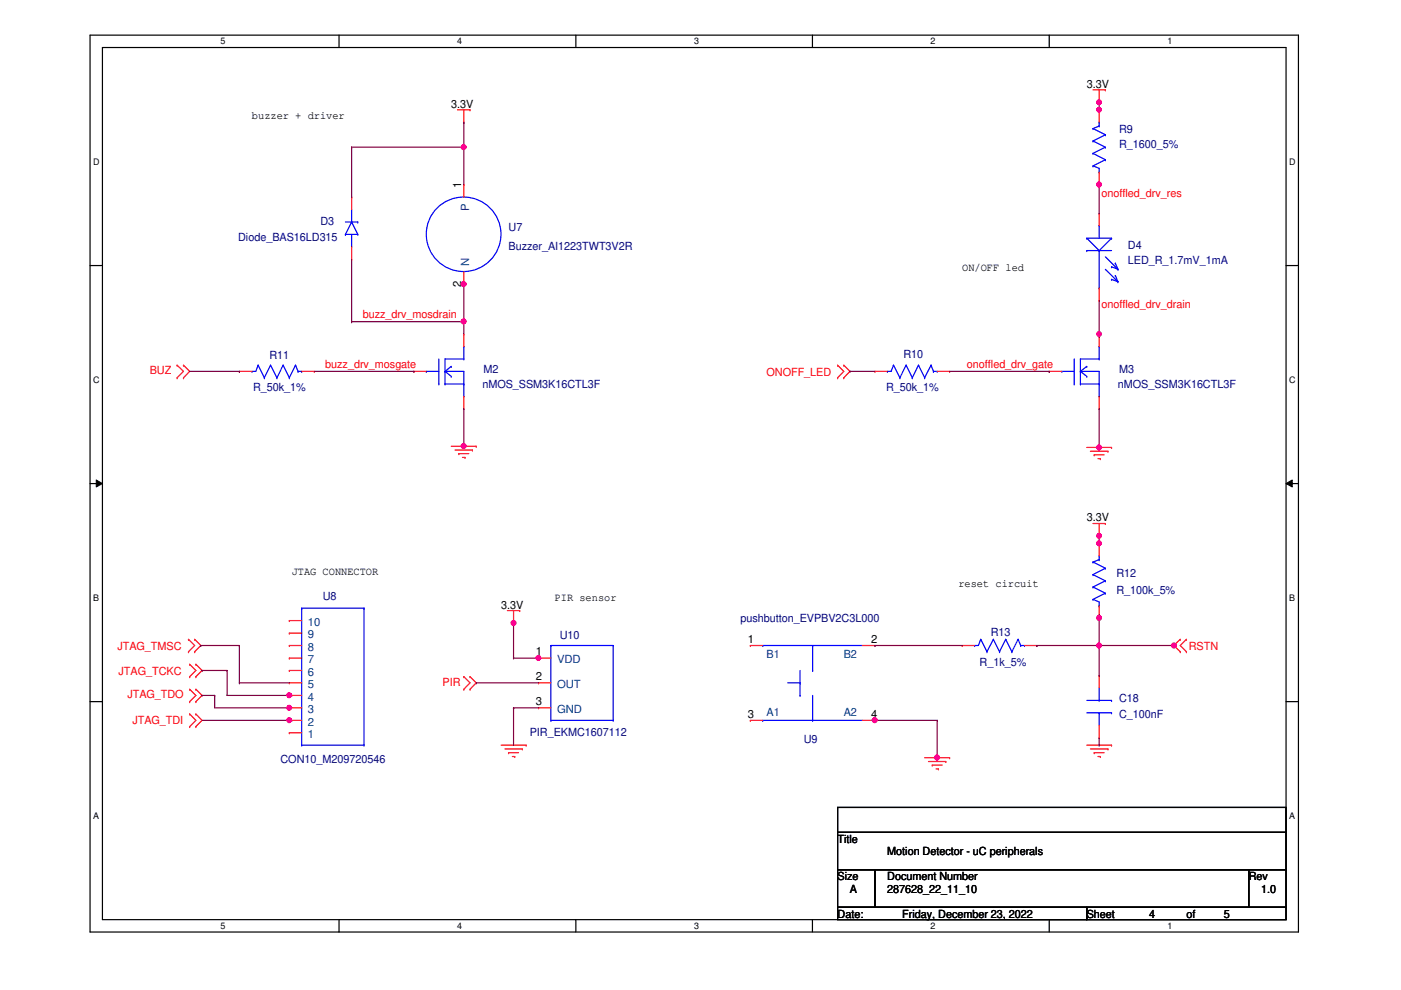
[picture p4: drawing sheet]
<svg xmlns="http://www.w3.org/2000/svg" width="297mm" height="210mm" viewBox="0 0 297 210" stroke-linecap="round" stroke-linejoin="round" font-family="sans-serif">
<path d="M19.1 7.5h256.2v190.1h-256.2zM21.7 10.1h251v184.9h-251z" fill="none" stroke="#000" stroke-width=".25"/>
<g fill="#fff">
<path d="M46.8 7.7h1v2.1h-1z"/>
<path d="M46.8 195.2h1v2.2h-1z"/>
</g>
<path d="M71.9 7.5v2.6M71.9 195v2.6" fill="none" stroke="#000" stroke-width=".25"/>
<g fill="#fff">
<path d="M96.9 7.7h1.1v2.1h-1.1z"/>
<path d="M96.9 195.2h1.1v2.2h-1.1z"/>
</g>
<path d="M122.1 7.5v2.6M122.1 195v2.6" fill="none" stroke="#000" stroke-width=".25"/>
<g fill="#fff">
<path d="M147.2 7.7h1v2.1h-1z"/>
<path d="M147.2 195.2h1v2.2h-1z"/>
</g>
<path d="M172.3 7.5v2.6M172.3 195v2.6" fill="none" stroke="#000" stroke-width=".25"/>
<g fill="#fff">
<path d="M197.3 7.7h1v2.1h-1z"/>
<path d="M197.3 195.2h1v2.2h-1z"/>
</g>
<path d="M222.5 7.5v2.6M222.5 195v2.6" fill="none" stroke="#000" stroke-width=".25"/>
<g fill="#fff">
<path d="M247.5 7.7h1v2.1h-1z"/>
<path d="M247.5 195.2h1v2.2h-1z"/>
<path d="M19.8 33.2h1.3v2.1h-1.3z"/>
<path d="M273.3 33.2h1.4v2.1h-1.4z"/>
<path d="M19.8 79.4h1.3v2.1h-1.3z"/>
<path d="M273.3 79.4h1.4v2.1h-1.4z"/>
</g>
<path d="M19.1 56.3h2.6M272.7 56.3h2.6" fill="none" stroke="#000" stroke-width=".25"/>
<g fill="#fff">
<path d="M19.8 125.6h1.2v2.2h-1.2z"/>
<path d="M273.3 125.6h1.3v2.2h-1.3z"/>
</g>
<path d="M19.1 102.5h2.6M272.7 102.5h2.6" fill="none" stroke="#000" stroke-width=".25"/>
<path d="M20.4 101.8l1.3 .7-1.3 .8zM272.7 102.5l1.3-.7v1.5z" fill="#000"/>
<path d="M20.4 101.8l1.3 .7-1.3 .8zM272.7 102.5l1.3-.7v1.5z" fill="none" stroke="#000" stroke-width=".21"/>
<g fill="#fff">
<path d="M19.8 171.9h1.2v2.1h-1.2z"/>
<path d="M273.3 171.9h1.3v2.1h-1.3z"/>
</g>
<path d="M19.1 148.8h2.6M272.7 148.8h2.6M177.6 171.2h95.1v5.3h-95.1zM177.6 176.5h95.1v7.9h-95.1zM177.6 184.4h7.9v8h-7.9zM177.6 192.4h52.8v2.6h-52.8zM185.5 184.4h79.3v8h-79.3zM230.4 192.4h42.3v2.6h-42.3zM264.8 184.4h7.9v8h-7.9z" fill="none" stroke="#000" stroke-width=".25"/>
<g fill="none" stroke="#f00" stroke-width=".25">
<path d="M231.7 19h2.7M233 19v2.7M234.4 19h.1M97 23.3h2.7M98.3 25.9h.1M98.3 39.1h.1M98.3 23.3v2.6M98.3 39.1v2.7M99.7 23.3h.1M233 21.7h.1M233 39.1h.1M233 23.3h.1"/>
<path d="M233 23.3v2.6M233 36.5v2.6M74.5 55h.1M74.5 41.8h.1M74.5 41.8v2.6M74.5 52.3v2.7M98.3 57.6v2.7M233 45.2h.1M233 45.2v2.6M37.5 77.4h.1M37.5 77.4l1.4 1.3-1.4 1.4M38.9 77.4h.1"/>
<path d="M38.9 77.4l1.3 1.3-1.3 1.4M50.8 78.7h.1M50.8 78.7h2.6M64 78.7h2.6M66.6 78.7h.1M87.8 78.7h.1M87.8 78.7h2.6M98.3 60.3h.1M98.3 70.8h.1M98.3 70.8v2.7M177.6 77.4h.1M177.6 77.4l1.3 1.3-1.3 1.4"/>
<path d="M178.9 77.4h.1M178.9 77.4l1.3 1.3-1.3 1.4M185.5 78.7h.1M185.5 78.7h2.6M198.7 78.7h2.6M201.3 78.7h.1M222.5 78.7h.1M222.5 78.7h2.6M233 70.8h.1M233 63.7h.1M233 61v2.7M233 70.8v2.7"/>
<path d="M37.5 80.1h.1M38.9 80.1h.1M95.7 94.6h5.3M96.5 95.4h3.7M97.3 96.2h.1M97.3 96.2h2.1M98 97h.6M98.3 86.7h.1M98.3 84v2.7M98.6 97h.1M100.2 95.4h.1M101 94.6h.1"/>
<path d="M177.6 80.1h.1M178.9 80.1h.1M230.4 94.9h5.3M231.2 95.7h3.7M232 96.4h.1M232 96.4h2.1M232.8 97.2h.5M233 86.7h.1M233 84v2.7M233.3 97.2h.1M234.9 95.7h.1M235.7 94.9h.1"/>
<path d="M231.7 111h2.7M233 113.6h.1M233 115.2h.1M233 111v2.6M233 115.2v2.7M234.4 111h.1M40 135.6h.1M40 138.2h.1M40 135.6l1.3 1.3-1.3 1.3M41.3 138.2h.1M41.3 135.6h.1M41.3 135.6l1.3 1.3-1.3 1.3"/>
<path d="M61.3 139.5h.1M61.3 136.9h.1M61.3 134.2h.1M61.3 131.6h.1M61.3 136.9h2.7M61.3 139.5h2.7M61.3 134.2h2.7M61.3 131.6h2.7M107.6 129.5h2.6M108.9 132.1h.1M108.9 129.5v2.6M110.2 129.5h.1"/>
<path d="M114.2 139.5h.1M114.2 139.5h2.6M159.1 136.9h.1M159.1 136.9h2.6M182.8 136.9h2.7M185.5 136.9h.1M204 136.9h.1M204 136.9h2.6M217.2 136.9h2.6M219.8 136.9h.1M233 131.1h.1M233 128.4v2.7"/>
<path d="M250.2 135.6h.1M250.2 138.2h.1M250.2 135.6l-1.3 1.3 1.3 1.3M251.5 138.2h.1M251.5 135.6h.1M251.5 135.6l-1.3 1.3 1.3 1.3M40.2 140.8h.1M40.2 143.5h.1M40.2 146.1h.1M40.2 148.8h.1M40.2 151.4h.1M40.2 154.1h.1"/>
<path d="M40.2 140.8l1.3 1.4-1.3 1.3M40.2 146.1l1.3 1.3-1.3 1.4M40.2 151.4l1.3 1.3-1.3 1.4M41.5 143.5h.1M41.5 140.8h.1M41.5 148.8h.1M41.5 146.1h.1M41.5 154.1h.1M41.5 151.4h.1M41.5 140.8l1.3 1.4-1.3 1.3M41.5 146.1l1.3 1.3-1.3 1.4M41.5 151.4l1.3 1.3-1.3 1.4"/>
<path d="M61.3 155.4h.1M61.3 152.7h.1M61.3 150.1h.1M61.3 147.4h.1M61.3 144.8h.1M61.3 142.2h.1M61.3 152.7h2.7M61.3 144.8h2.7M61.3 150.1h2.7M61.3 155.4h2.7M61.3 147.4h2.7M61.3 142.2h2.7"/>
<path d="M98.3 143.5h.1M98.3 146.1h.1M98.3 143.5l1.4 1.3-1.4 1.3M99.7 146.1h.1M99.7 143.5h.1M99.7 143.5l1.3 1.3-1.3 1.3M106.3 158h5.2M107.1 158.8h3.6M107.8 159.6h.1M107.8 159.6h2.1M110.7 158.8h.1M111.5 158h.1"/>
<path d="M114.2 144.8h.1M114.2 150.1h.1M114.2 144.8h2.6M114.2 150.1h2.6M159.1 152.7h.1M159.1 152.7h2.6M182.8 152.7h2.7M185.5 152.7h.1M230.4 158h5.3M231.2 158.8h3.7M232 159.6h.1M232 159.6h2.1"/>
<path d="M233 156.4h.1M233 143.2h.1M233 143.2v2.6M233 153.8v2.6M234.9 158.8h.1M235.7 158h.1M108.6 160.4h.5M109.1 160.4h.1M196 160.7h5.3M196.9 161.5h3.6M197.7 162.2h.1M197.7 162.2h2.1"/>
<path d="M198.5 163h.5M199 163h.1M200.5 161.5h.1M201.3 160.7h.1M232.8 160.4h.5M233.3 160.4h.1"/>
</g>
<g fill="none" stroke="#00f" stroke-width=".25">
<path d="M231.7 35.2h.1M231.7 32.5h.1M231.7 29.9h.1M231.7 27.3h.1M231.7 35.2l1.3 .5v.8M231.7 32.5l2.7 1.4M231.7 29.9l2.7 1.3M231.7 27.3l2.7 1.3M233 26.7h.1M233 25.9h.1M233 36.5h.1M233 25.9v.8"/>
<path d="M233 26.7l-1.3 .6M234.4 33.9h.1M234.4 31.2h.1M234.4 28.6h.1M234.4 33.9l-2.7 1.3M234.4 31.2l-2.7 1.3M234.4 28.6l-2.7 1.3M73.2 49.7h.1M73.2 49.7h2.7M73.2 47.1h2.7M74.5 47.1h.1M74.5 52.3h.1"/>
<path d="M74.5 47.1l-1.3 2.6M74.5 47.1l1.4 2.6M74.5 44.4v2.7M74.5 49.7v2.6M75.9 49.7h.1M75.9 47.1h.1M230.4 50.5h.1M230.4 53.1h.1M230.4 50.5h5.3M230.4 50.5l2.6 2.6M230.4 53.1h5.3M233 53.1h.1"/>
<path d="M233 47.8h.1M233 47.8v2.7M233 53.1v7.9M234.4 54.4l2.6 2.7M234.4 57.1l2.6 2.6M235.7 50.5h.1M235.7 56.6h.1M235.7 59.2h.1M235.7 50.5l-2.7 2.6M235.7 56.6l1.3 .5M235.7 59.2l1.3 .5M236.5 55.8h.1"/>
<path d="M236.5 58.4h.1M236.5 55.8l.5 1.3M236.5 58.4l.5 1.3M237 57.1h.1M237 59.7h.1M53.4 78.7h.1M54.7 77.4h.1M54.7 77.4l-.5 1.3h-.8M54.7 77.4l1.3 2.7M57.4 77.4h.1M57.4 77.4l-1.4 2.7M57.4 77.4l1.3 2.7"/>
<path d="M60 77.4h.1M60 77.4l-1.3 2.7M60 77.4l1.3 2.7M62.7 77.4h.1M62.7 77.4l-1.4 2.7M62.7 77.4l.5 1.3M63.2 78.7h.1M63.2 78.7h.8M64 78.7h.1M90.4 78.7h.1M90.4 78.7h2.6M93 76.1v5.3"/>
<path d="M94.4 78.7h.1M94.4 78.7h3.9v5.3M94.4 78.7l1.3 1.1M95.7 77.7h.1M95.7 79.8h.1M95.7 77.7l-1.3 1M98.3 76.1h.1M98.3 73.5h.1M98.3 76.1h-3.9v5.3M98.3 73.5v2.6M188.1 78.7h.1M189.4 77.4h.1"/>
<path d="M189.4 77.4l-.5 1.3h-.8M189.4 77.4l1.4 2.7M192.1 77.4h.1M192.1 77.4l-1.3 2.7M192.1 77.4l1.3 2.7M194.7 77.4h.1M194.7 77.4l-1.3 2.7M194.7 77.4l1.3 2.7M197.4 77.4h.1M197.4 77.4l-1.4 2.7M197.4 77.4l.5 1.3M197.9 78.7h.1"/>
<path d="M197.9 78.7h.8M198.7 78.7h.1M225.1 78.7h.1M225.1 78.7h2.7M227.8 76.1v5.3M229.1 78.7h.1M229.1 78.7h3.9v5.3M229.1 78.7l1.3 1.1M230.4 77.7h.1M230.4 79.8h.1M230.4 77.7l-1.3 1M233 76.1h.1"/>
<path d="M233 73.5h.1M233 61h.1M233 76.1h-3.9v5.3M233 73.5v2.6M56 80.1h.1M58.7 80.1h.1M61.3 80.1h.1M93 81.4h.1M94.4 81.4h.1M94.4 81.4h3.9M98.3 81.4h.1M98.3 84h.1"/>
<path d="M190.8 80.1h.1M193.4 80.1h.1M196 80.1h.1M227.8 81.4h.1M229.1 81.4h.1M229.1 81.4h3.9M233 81.4h.1M233 84h.1M231.7 119.2h.1M231.7 119.2l2.7 1.3M233 118.7h.1M233 117.9h.1"/>
<path d="M233 118.7l-1.3 .5M233 117.9v.8M64 128.9h.1M64 128.9h13.2M64 128.9v29.1M77.2 128.9h.1M77.2 128.9v29.1M116.8 136.9h.1M116.8 136.9h13.2M116.8 136.9v15.8M130 136.9h.1M130 136.9v15.8"/>
<path d="M161.7 136.9h.1M161.7 136.9h21.1M172.3 136.9v5.3M206.6 136.9h.1M207.9 135.6h.1M207.9 135.6l-.5 1.3h-.8M207.9 135.6l1.4 2.6M209.3 138.2h.1M210.6 135.6h.1M210.6 135.6l-1.3 2.6M210.6 135.6l1.3 2.6M211.9 138.2h.1"/>
<path d="M213.2 135.6h.1M213.2 135.6l-1.3 2.6M213.2 135.6l1.3 2.6M214.5 138.2h.1M215.9 135.6h.1M215.9 135.6l-1.4 2.6M215.9 135.6l.5 1.3M216.4 136.9h.1M216.4 136.9h.8M217.2 136.9h.1M231.7 127.1h.1M231.7 124.5h.1"/>
<path d="M231.7 121.8h.1M231.7 127.1l1.3 .5v.8M231.7 124.5l2.7 1.3M231.7 121.8l2.7 1.3M233 128.4h.1M234.4 125.8h.1M234.4 123.1h.1M234.4 120.5h.1M234.4 125.8l-2.7 1.3M234.4 123.1l-2.7 1.4M234.4 120.5l-2.7 1.3M64 158h.1"/>
<path d="M64 158h13.2M77.2 158h.1M116.8 152.7h.1M116.8 152.7h13.2M130 152.7h.1M161.7 152.7h.1M161.7 152.7h21.1M167 144.8h2.6M169.6 147.4h.1M169.6 144.8h.1M169.6 142.2v5.2M172.3 142.2h.1"/>
<path d="M172.3 152.7h.1M172.3 147.4v5.3M230.4 151.1h5.3M230.4 148.5h5.3M233 151.1h.1M233 148.5h.1M233 145.8v2.7M233 151.1v2.7M235.7 151.1h.1M235.7 148.5h.1"/>
<circle cx="98.3" cy="49.7" r="7.9"/>
</g>
<path d="M108.9 131.9h.1M108.9 131.9v.2" fill="none" stroke="#800040" stroke-width=".25"/>
<circle cx="108.9" cy="132.1" r=".51" fill="#f0f"/>
<circle cx="108.9" cy="132.1" r=".51" fill="none" stroke="#f0f" stroke-width=".25"/>
<g fill="none" stroke="#800040" stroke-width=".25">
<path d="M98.3 60h.1M98.3 60v.3M66.6 78.7h21.2M87.8 78.7h.1M98.3 86.7h.1M98.3 94.6h.1M98.3 86.7v8.2M108.9 139.5h.1M108.9 132.1h.1M108.9 139.5h5.3M108.9 132.1v7.4M101 144.8h.1"/>
<path d="M101 144.8h13.2M108.9 150.1h.1M108.9 150.1v7.9M108.9 150.1h5.3"/>
</g>
<circle cx="98.3" cy="94.6" r=".51" fill="#f0f"/>
<circle cx="98.3" cy="94.6" r=".51" fill="none" stroke="#f0f" stroke-width=".25"/>
<path d="M74.5 31.2h.1M74.5 31.2v10.6M74.5 31.2h23.8M98.3 25.9h.1M98.3 31.2h.1M98.3 25.9v13.2M74.5 41.8h.1" fill="none" stroke="#800040" stroke-width=".25"/>
<circle cx="98.3" cy="31.2" r=".51" fill="#f0f"/>
<circle cx="98.3" cy="31.2" r=".51" fill="none" stroke="#f0f" stroke-width=".25"/>
<path d="M74.5 68.2h.1M74.5 68.2h23.8" fill="none" stroke="#800040" stroke-width=".25"/>
<circle cx="98.3" cy="68.2" r=".51" fill="#f0f"/>
<circle cx="98.3" cy="68.2" r=".51" fill="none" stroke="#f0f" stroke-width=".25"/>
<path d="M40.2 78.7h10.6M50.8 78.7h.1M98.3 68.2h.1M98.3 68.2v2.6M42.8 142.2h.1M42.8 147.4h.1M42.8 142.2h5.3M42.8 147.4h2.7M42.8 152.7h18.5M61.3 152.7h.1" fill="none" stroke="#800040" stroke-width=".25"/>
<circle cx="61.3" cy="152.7" r=".5" fill="#f0f"/>
<circle cx="61.3" cy="152.7" r=".5" fill="none" stroke="#f0f" stroke-width=".25"/>
<path d="M180.2 78.7h.1M180.2 78.7h5.3M201.3 78.7h21.2M222.5 78.7h.1M233 86.7h.1M233 94.9h.1M233 86.7v8.4" fill="none" stroke="#800040" stroke-width=".25"/>
<circle cx="233" cy="94.9" r=".5" fill="#f0f"/>
<circle cx="233" cy="94.9" r=".5" fill="none" stroke="#f0f" stroke-width=".25"/>
<path d="M233 39.1h.1M233 38.6v.5M233 70.8h.1M233 63.7v7.1" fill="none" stroke="#800040" stroke-width=".25"/>
<circle cx="233" cy="39.1" r=".5" fill="#f0f"/>
<circle cx="233" cy="39.1" r=".5" fill="none" stroke="#f0f" stroke-width=".25"/>
<path d="M233 21.4h.1M233 23.3h.1M233 21.4v1.9" fill="none" stroke="#800040" stroke-width=".25"/>
<circle cx="233" cy="21.7" r=".5" fill="#f0f"/>
<circle cx="233" cy="21.7" r=".5" fill="none" stroke="#f0f" stroke-width=".25"/>
<circle cx="233" cy="23.3" r=".49" fill="#f0f"/>
<circle cx="233" cy="23.3" r=".49" fill="none" stroke="#f0f" stroke-width=".25"/>
<path d="M233 113.6h.1M233 113.1v.5" fill="none" stroke="#800040" stroke-width=".25"/>
<circle cx="233" cy="113.6" r=".5" fill="#f0f"/>
<circle cx="233" cy="113.6" r=".5" fill="none" stroke="#f0f" stroke-width=".25"/>
<path d="M98.3 60.3h.1M98.3 60.3v7.9M219.8 136.9h.1M219.8 136.9h13.2M248.9 136.9h.1M248.9 136.9h.3" fill="none" stroke="#800040" stroke-width=".25"/>
<circle cx="98.3" cy="60.2" r=".51" fill="#f0f"/>
<circle cx="98.3" cy="60.2" r=".51" fill="none" stroke="#f0f" stroke-width=".25"/>
<path d="M114.2 139.5h.1M114.2 139.5h.2" fill="none" stroke="#800040" stroke-width=".25"/>
<circle cx="114.1" cy="139.5" r=".5" fill="#f0f"/>
<circle cx="114.1" cy="139.5" r=".5" fill="none" stroke="#f0f" stroke-width=".25"/>
<path d="M185.5 136.9h.1M185.5 136.9h18.5M233 131.1h.1M233 130.3v.8M233 136.9h15.9M248.9 136.9h.1" fill="none" stroke="#800040" stroke-width=".25"/>
<circle cx="233" cy="136.9" r=".5" fill="#f0f"/>
<circle cx="233" cy="136.9" r=".5" fill="none" stroke="#f0f" stroke-width=".25"/>
<circle cx="248.9" cy="136.9" r=".51" fill="#f0f"/>
<circle cx="248.9" cy="136.9" r=".51" fill="none" stroke="#f0f" stroke-width=".25"/>
<path d="M233 115.2h.1M233 115.2v.5" fill="none" stroke="#800040" stroke-width=".25"/>
<circle cx="233" cy="115.2" r=".5" fill="#f0f"/>
<circle cx="233" cy="115.2" r=".5" fill="none" stroke="#f0f" stroke-width=".25"/>
<path d="M233 131.1h.1M233 131.1v5.8" fill="none" stroke="#800040" stroke-width=".25"/>
<circle cx="233" cy="131" r=".5" fill="#f0f"/>
<circle cx="233" cy="131" r=".5" fill="none" stroke="#f0f" stroke-width=".25"/>
<path d="M45.5 150.1h15.8M61.3 150.1h.1" fill="none" stroke="#800040" stroke-width=".25"/>
<circle cx="61.3" cy="150.1" r=".5" fill="#f0f"/>
<circle cx="61.3" cy="150.1" r=".5" fill="none" stroke="#f0f" stroke-width=".25"/>
<path d="M48.1 147.4h13.2M61.3 147.4h.1" fill="none" stroke="#800040" stroke-width=".25"/>
<circle cx="61.3" cy="147.4" r=".5" fill="#f0f"/>
<circle cx="61.3" cy="147.4" r=".5" fill="none" stroke="#f0f" stroke-width=".25"/>
<path d="M233 23.5h.1M233 23.3v.2M233 39.1v6.1M74.5 55v13.2M233 45.2h.1M74.5 68.2h.1M233 71.4h.1M233 70.8v.6M233 136.9v6.3M233 143.2h.1" fill="none" stroke="#800040" stroke-width=".25"/>
<circle cx="233" cy="70.8" r=".5" fill="#f0f"/>
<circle cx="233" cy="70.8" r=".5" fill="none" stroke="#f0f" stroke-width=".25"/>
<path d="M198.7 152.7v8.2M233 158h.1M233 156.4v1.6M198.7 160.7h.1M198.7 160.9h.1" fill="none" stroke="#800040" stroke-width=".25"/>
<circle cx="198.7" cy="160.6" r=".51" fill="#f0f"/>
<circle cx="198.7" cy="160.6" r=".51" fill="none" stroke="#f0f" stroke-width=".25"/>
<path d="M184.7 152.7h14M185.5 152.7h.1M198.7 152.7h.1" fill="none" stroke="#800040" stroke-width=".25"/>
<circle cx="185.5" cy="152.7" r=".51" fill="#f0f"/>
<circle cx="185.5" cy="152.7" r=".51" fill="none" stroke="#f0f" stroke-width=".25"/>
<g fill="none" stroke="#800040" stroke-width=".25">
<path d="M233 115.2h.1M233 113.6v1.6M42.6 136.9h.1M42.6 136.9h8.2M50.8 136.9h.1M50.8 136.9v7.9M45.5 147.4h.1M45.5 147.4v2.7M48.1 142.2h.1M48.1 142.2v5.2M50.8 144.8h.1M50.8 144.8h10.5"/>
<path d="M61.3 150.1h.1M61.3 150.1h.3M61.3 152.7h.5M61.3 147.4h.5M61.8 152.7h.1M61.8 147.4h.1"/>
</g>
<circle cx="108.9" cy="132.1" r=".51" fill="#f0f"/>
<circle cx="108.9" cy="132.1" r=".51" fill="none" stroke="#f0f" stroke-width=".25"/>
<circle cx="98.3" cy="94.6" r=".51" fill="#f0f"/>
<circle cx="98.3" cy="94.6" r=".51" fill="none" stroke="#f0f" stroke-width=".25"/>
<circle cx="98.3" cy="31.2" r=".51" fill="#f0f"/>
<circle cx="98.3" cy="31.2" r=".51" fill="none" stroke="#f0f" stroke-width=".25"/>
<circle cx="98.3" cy="68.2" r=".51" fill="#f0f"/>
<circle cx="98.3" cy="68.2" r=".51" fill="none" stroke="#f0f" stroke-width=".25"/>
<circle cx="61.3" cy="152.7" r=".5" fill="#f0f"/>
<circle cx="61.3" cy="152.7" r=".5" fill="none" stroke="#f0f" stroke-width=".25"/>
<circle cx="233" cy="94.9" r=".5" fill="#f0f"/>
<circle cx="233" cy="94.9" r=".5" fill="none" stroke="#f0f" stroke-width=".25"/>
<circle cx="233" cy="39.1" r=".5" fill="#f0f"/>
<circle cx="233" cy="39.1" r=".5" fill="none" stroke="#f0f" stroke-width=".25"/>
<circle cx="233" cy="21.7" r=".5" fill="#f0f"/>
<circle cx="233" cy="21.7" r=".5" fill="none" stroke="#f0f" stroke-width=".25"/>
<circle cx="233" cy="23.3" r=".49" fill="#f0f"/>
<circle cx="233" cy="23.3" r=".49" fill="none" stroke="#f0f" stroke-width=".25"/>
<circle cx="233" cy="113.6" r=".5" fill="#f0f"/>
<circle cx="233" cy="113.6" r=".5" fill="none" stroke="#f0f" stroke-width=".25"/>
<circle cx="98.3" cy="60.2" r=".51" fill="#f0f"/>
<circle cx="98.3" cy="60.2" r=".51" fill="none" stroke="#f0f" stroke-width=".25"/>
<circle cx="114.1" cy="139.5" r=".5" fill="#f0f"/>
<circle cx="114.1" cy="139.5" r=".5" fill="none" stroke="#f0f" stroke-width=".25"/>
<circle cx="233" cy="136.9" r=".5" fill="#f0f"/>
<circle cx="233" cy="136.9" r=".5" fill="none" stroke="#f0f" stroke-width=".25"/>
<circle cx="248.9" cy="136.9" r=".51" fill="#f0f"/>
<circle cx="248.9" cy="136.9" r=".51" fill="none" stroke="#f0f" stroke-width=".25"/>
<circle cx="233" cy="115.2" r=".5" fill="#f0f"/>
<circle cx="233" cy="115.2" r=".5" fill="none" stroke="#f0f" stroke-width=".25"/>
<circle cx="233" cy="131" r=".5" fill="#f0f"/>
<circle cx="233" cy="131" r=".5" fill="none" stroke="#f0f" stroke-width=".25"/>
<circle cx="61.3" cy="150.1" r=".5" fill="#f0f"/>
<circle cx="61.3" cy="150.1" r=".5" fill="none" stroke="#f0f" stroke-width=".25"/>
<circle cx="61.3" cy="147.4" r=".5" fill="#f0f"/>
<circle cx="61.3" cy="147.4" r=".5" fill="none" stroke="#f0f" stroke-width=".25"/>
<circle cx="233" cy="70.8" r=".5" fill="#f0f"/>
<circle cx="233" cy="70.8" r=".5" fill="none" stroke="#f0f" stroke-width=".25"/>
<circle cx="198.7" cy="160.6" r=".51" fill="#f0f"/>
<circle cx="198.7" cy="160.6" r=".51" fill="none" stroke="#f0f" stroke-width=".25"/>
<circle cx="185.5" cy="152.7" r=".51" fill="#f0f"/>
<circle cx="185.5" cy="152.7" r=".51" fill="none" stroke="#f0f" stroke-width=".25"/>
<g font-size="2.4">
<text x="95.7" y="22.9">3.3V</text>
<text x="230.4" y="18.6">3.3V</text>
<text x="53.4" y="25.2">buzzer + driver</text>
<text x="97.8" y="39.9" transform="rotate(-90 97.8 39.9)">1</text>
<text x="204" y="57.4">ON/OFF led</text>
<text x="97.8" y="60.8" transform="rotate(-90 97.8 60.8)">2</text>
<text x="230.4" y="110.5">3.3V</text>
<text x="61.8" y="121.9">JTAG CONNECTOR</text>
<text x="203.2" y="124.5">reset circuit</text>
<text x="106.3" y="129">3.3V</text>
<text x="117.6" y="127.4">PIR sensor</text>
<text x="158.5" y="136.3">1</text>
<text x="184.7" y="136.3">2</text>
<text x="113.6" y="139">1</text>
<text x="113.6" y="144.2">2</text>
<text x="113.6" y="149.5">3</text>
<text x="158.5" y="152.2">3</text>
<text x="184.7" y="152.2">4</text>
<text x="177.6" y="178.7">Title</text>
<text x="188.1" y="181.4">Motion Detector - uC peripherals</text>
<text x="177.6" y="186.6">Size</text>
<text x="180.2" y="189.3">A</text>
<text x="188.1" y="186.6">Document Number</text>
<text x="188.1" y="189.3">287628_22_11_10</text>
<text x="264.8" y="186.6">Rev</text>
<text x="267.4" y="189.3">1.0</text>
<text x="177.6" y="194.6">Date:</text>
<text x="191.3" y="194.6">Friday, December 23, 2022</text>
<text x="230.4" y="194.6">Sheet</text>
<text x="243.6" y="194.6">4</text>
<text x="251.5" y="194.6">of</text>
<text x="259.5" y="194.6">5</text>
</g>
<g font-size="2.4" fill="#000080">
<text x="237.3" y="28.1">R9</text>
<text x="237.3" y="31.3">R_1600_5%</text>
<text x="67.9" y="47.7">D3</text>
<text x="50.5" y="51.1">Diode_BAS16LD315</text>
<text x="107.8" y="49">U7</text>
<text x="107.8" y="53">Buzzer_AI1223TWT3V2R</text>
<text x="239.1" y="52.7">D4</text>
<text x="239.1" y="55.9">LED_R_1.7mV_1mA</text>
<text x="57.1" y="76.2">R11</text>
<text x="191.6" y="75.9">R10</text>
<text x="53.7" y="82.8">R_50k_1%</text>
<text x="102.3" y="82.3">nMOS_SSM3K16CTL3F</text>
<text x="102.5" y="79.1">M2</text>
<text x="187.9" y="82.8">R_50k_1%</text>
<text x="237" y="82.3">nMOS_SSM3K16CTL3F</text>
<text x="237.3" y="79.1">M3</text>
<text x="236.7" y="122.4">R12</text>
<text x="236.7" y="125.9">R_100k_5%</text>
<text x="68.5" y="127.2">U8</text>
<text x="157" y="132">pushbutton_EVPBV2C3L000</text>
<text x="118.7" y="135.4">U10</text>
<text x="210.1" y="134.8">R13</text>
<text x="207.7" y="141.2">R_1k_5%</text>
<text x="237.3" y="148.8">C18</text>
<text x="112.3" y="156">PIR_EKMC1607112</text>
<text x="237.3" y="152.3">C_100nF</text>
<text x="59.5" y="161.8">CON10_M209720546</text>
<text x="170.4" y="157.6">U9</text>
</g>
<g font-size="2.4" fill="#f00">
<text x="233.6" y="41.9">onoffled_drv_res</text>
<text x="233.6" y="65.4">onoffled_drv_drain</text>
<text x="76.9" y="67.5">buzz_drv_mosdrain</text>
<text x="31.7" y="79.4">BUZ</text>
<text x="69" y="78">buzz_drv_mosgate</text>
<text x="162.5" y="79.6">ONOFF_LED</text>
<text x="205" y="78">onoffled_drv_gate</text>
<text x="24.9" y="137.8">JTAG_TMSC</text>
<text x="252.1" y="137.8">RSTN</text>
<text x="25.1" y="143">JTAG_TCKC</text>
<text x="27" y="148">JTAG_TDO</text>
<text x="93.9" y="145.4">PIR</text>
<text x="28.1" y="153.6">JTAG_TDI</text>
</g>
<g font-size="2.4" fill="#004080">
<text x="99.4" y="44.7" transform="rotate(-90 99.4 44.7)">P</text>
<text x="99.4" y="56.3" transform="rotate(-90 99.4 56.3)">N</text>
<text x="65.3" y="138">8</text>
<text x="65.3" y="135.3">9</text>
<text x="65.3" y="132.7">10</text>
<text x="65.3" y="143.3">6</text>
<text x="65.3" y="140.6">7</text>
<text x="118.1" y="140.6">VDD</text>
<text x="162.5" y="139.6">B1</text>
<text x="178.9" y="139.6">B2</text>
<text x="65.3" y="148.5">4</text>
<text x="65.3" y="145.9">5</text>
<text x="118.1" y="145.9">OUT</text>
<text x="65.3" y="153.8">2</text>
<text x="65.3" y="151.2">3</text>
<text x="118.1" y="151.2">GND</text>
<text x="162.5" y="151.8">A1</text>
<text x="178.9" y="151.8">A2</text>
<text x="65.3" y="156.5">1</text>
</g>
<g font-size="1.9">
<text x="46.8" y="9.4">5</text>
<text x="96.9" y="9.4">4</text>
<text x="147.2" y="9.4">3</text>
<text x="197.3" y="9.4">2</text>
<text x="247.5" y="9.4">1</text>
<text x="19.8" y="34.9">D</text>
<text x="273.3" y="34.9">D</text>
<text x="19.8" y="81.1">C</text>
<text x="273.3" y="81.1">C</text>
<text x="19.8" y="127.3">B</text>
<text x="273.3" y="127.3">B</text>
<text x="19.8" y="173.6">A</text>
<text x="273.3" y="173.6">A</text>
<text x="46.8" y="196.9">5</text>
<text x="96.9" y="196.9">4</text>
<text x="147.2" y="196.9">3</text>
<text x="197.3" y="196.9">2</text>
<text x="247.5" y="196.9">1</text>
</g>
</svg>
